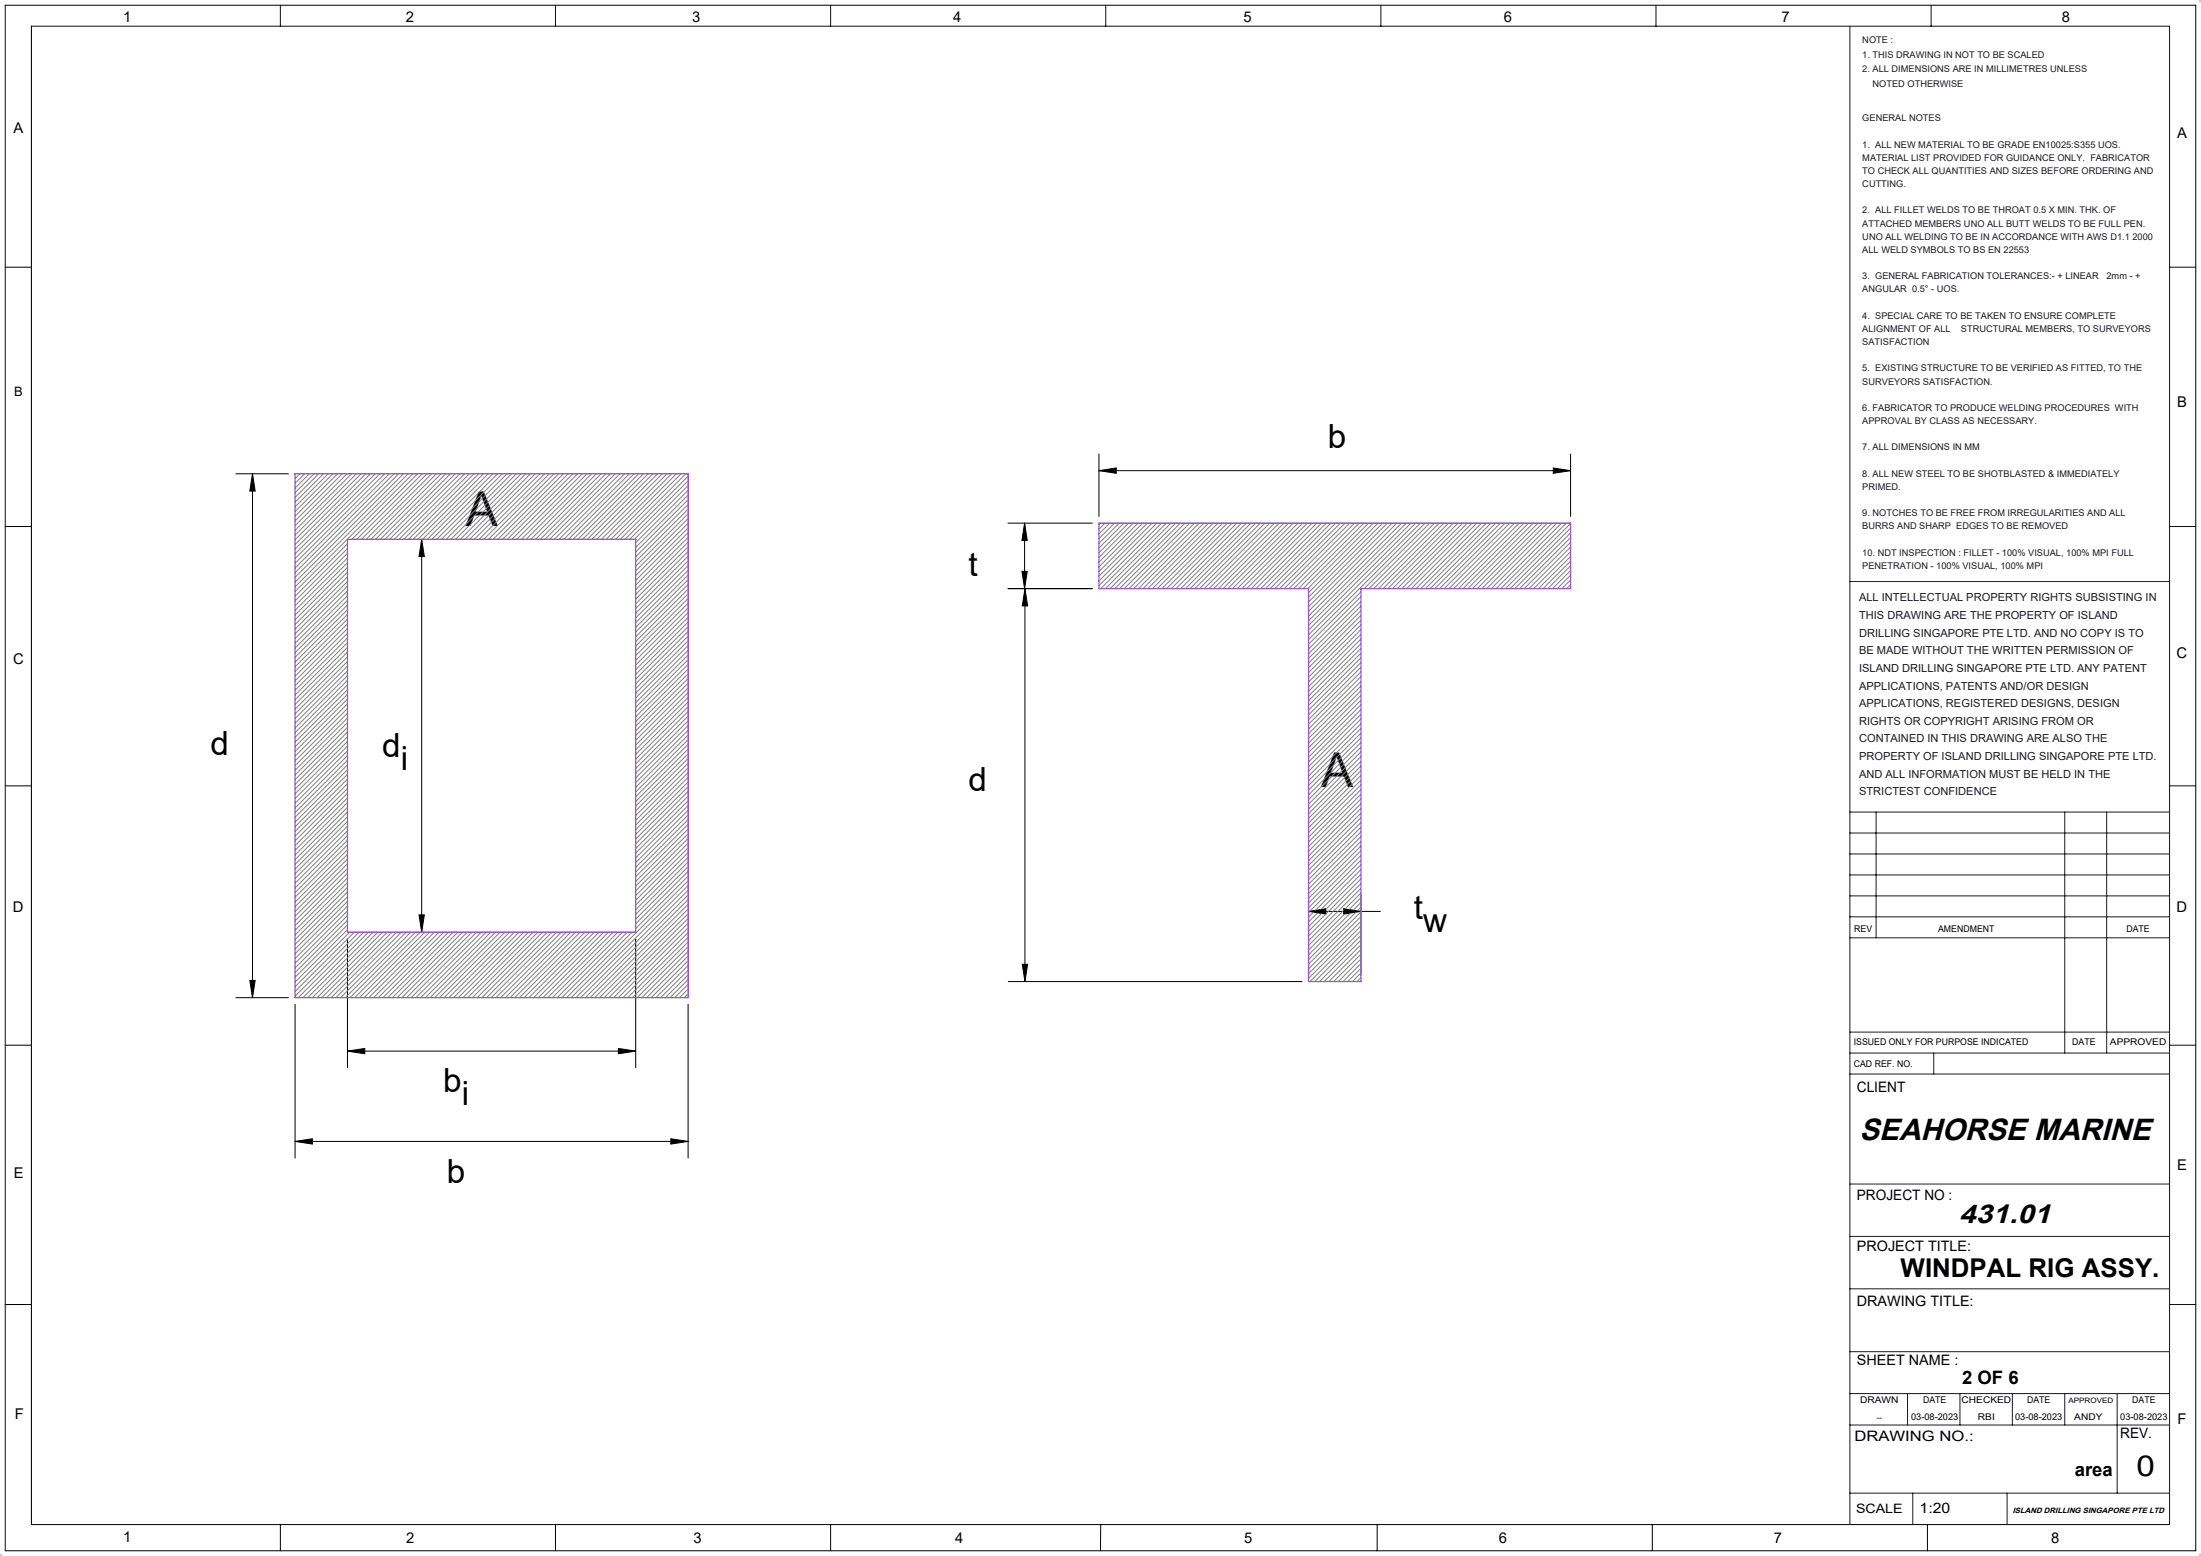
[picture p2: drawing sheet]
<svg xmlns="http://www.w3.org/2000/svg" width="420mm" height="297mm" viewBox="0 0 420 297" stroke-linecap="round" stroke-linejoin="round" font-family="sans-serif">
<g fill="none" stroke="#000" stroke-width=".19">
<path d="M1 1h418v295h-418M1 51h5M45 90.4h10M48.2 90.4l.5 3.3h-1zM48.2 90.4v100M192.3 99.9h16.1M195.5 99.9v12.5M195.5 99.9l.5 3.3h-1zM209.7 89.8l3.3-.5v1zM209.7 86.7v11.9M209.7 89.8h90M296.4 89.3l3.3 .5-3.3 .5z"/>
<path d="M299.7 86.7v11.9M1 100.5h5M80.5 102.9l.5 3.3h-1zM80.5 102.9v75M192.3 112.4h16.1M195 109.1h1l-.5 3.3zM195.6 112.4l.5 3.3h-1zM195.6 112.4v75M1 150h5M66.3 179.2v24.6M80 174.6h1l-.5 3.3zM121.3 179.2v24.6"/>
<path d="M249.7 174l3.3-.5v1zM249.7 170.8v15.3M249.7 174h13.7M256.4 173.5l3.3 .5-3.3 .5zM259.7 170.8v15.3M1 199.5h5M45 190.4h10M47.7 187.1h1l-.5 3.3zM56.3 191.7v29.3M131.3 191.7v29.3M192.4 187.4h56M195.1 184.1h1l-.5 3.3z"/>
<path d="M56.3 217.9l3.3-.5v1zM56.3 217.9h75M66.3 200.6l3.3-.5v1zM66.3 200.6h55M118 200.1l3.3 .5-3.3 .5zM128 217.4l3.3 .5-3.3 .5zM1 249h5M6 291h408M53.5 291v5M106 291v5M158.5 291v5M210 291v5"/>
<path d="M262.8 291v5M315.3 291v5M367.8 291v5"/>
</g>
<path d="M419.5 0h.5M419.9 0h.1M420 -.1v.6M420 0l-.4 .4M-.1 297h.6M0 297v.1M0 296.5v.6M.4 296.6l-.4 .5M419.5 297h.5M419.6 296.6l.4 .5M420 296.5v.6M420 297v.1" fill="none" stroke="#c0c0c0" stroke-width=".19"/>
<g fill="none" stroke="#0f0f0f" stroke-width=".19">
<path d="M1 1v295M53.5 1v4M106 1v4M158.5 1v4M211 1v4M263.5 1v4M316 1v4M368.5 1v4M414 51h5M414 100.5h5M414 150h5M414 199.5h5"/>
<path d="M414 249h5M6 291v-286h408v286"/>
</g>
<g fill="none" stroke="#191924" stroke-width=".19">
<path d="M353 5v286M353 111h61M353 155h61M353 159h61M358 155v24M394 155v46M402 155v46M353 163h61M353 167h61M353 171h61M353 175h61M353 179h61"/>
<path d="M353 197h61M353 201h61M353 205h61M369 201v4M353 226h61M353 236h61M353 258h61M353 246h61M353 266h61M353 272h61M364 266v6M374 266v6"/>
<path d="M384 266v6M394 266v6M404 266v19M353 285h61M365 285v6M383 285v6"/>
</g>
<g fill="none" stroke="#808080" stroke-width=".19">
<path d="M56.3 90.4v.1M57.2 90.4l-.9 1M58.1 90.4l-1.8 1.9M59 90.4l-2.7 2.8M59.9 90.4l-3.6 3.7M60.8 90.4l-4.5 4.5M61.7 90.4l-5.4 5.4M62.6 90.4l-6.3 6.3M63.5 90.4l-7.2 7.2M64.4 90.4l-8.1 8.1M65.3 90.4l-9 9M66.2 90.4l-9.9 9.9"/>
<path d="M67.1 90.4l-10.8 10.8M68 90.4l-11.7 11.7M68.9 90.4l-12.6 12.6M69.8 90.4l-13.5 13.5M70.7 90.4l-14.4 14.4M71.6 90.4l-15.3 15.3M72.5 90.4l-16.2 16.2M73.4 90.4l-17.1 17.1M74.3 90.4l-18 18M75.2 90.4l-18.9 18.9M76.1 90.4l-19.8 19.8M77 90.4l-20.7 20.7"/>
<path d="M77.9 90.4l-21.6 21.6M78.8 90.4l-22.5 22.5M79.7 90.4l-12.5 12.5M80.6 90.4l-12.5 12.5M81.5 90.4l-12.5 12.5M82.4 90.4l-12.5 12.5M83.3 90.4l-12.5 12.5M84.2 90.4l-12.5 12.5M85.1 90.4l-12.5 12.5M86 90.4l-12.5 12.5M86.9 90.4l-12.5 12.5M87.8 90.4l-12.5 12.5"/>
<path d="M88.7 90.4l-12.5 12.5M89.6 90.4l-12.5 12.5M90.5 90.4l-12.5 12.5M91.4 90.4l-12.5 12.5M92.3 90.4l-12.5 12.5M93.2 90.4l-12.5 12.5M94 90.4l-12.5 12.5M94.9 90.4l-12.5 12.5M95.8 90.4l-12.5 12.5M96.7 90.4l-12.5 12.5M97.6 90.4l-12.5 12.5M98.5 90.4l-12.5 12.5"/>
<path d="M99.4 90.4l-12.5 12.5M100.3 90.4l-12.5 12.5M101.2 90.4l-12.5 12.5M102.1 90.4l-12.5 12.5M103 90.4l-12.5 12.5M103.9 90.4l-12.5 12.5M104.8 90.4l-12.5 12.5M105.7 90.4l-12.5 12.5M106.6 90.4l-12.5 12.5M107.5 90.4l-12.5 12.5M108.4 90.4l-12.5 12.5M109.3 90.4l-12.5 12.5"/>
<path d="M110.2 90.4l-12.5 12.5M111.1 90.4l-12.5 12.5M112 90.4l-12.5 12.5M112.9 90.4l-12.5 12.5M113.8 90.4l-12.5 12.5M114.7 90.4l-12.5 12.5M115.6 90.4l-12.5 12.5M116.5 90.4l-12.5 12.5M117.4 90.4l-12.5 12.5M118.3 90.4l-12.5 12.5M119.2 90.4l-12.5 12.5M120.1 90.4l-12.5 12.5"/>
<path d="M121 90.4l-12.5 12.5M121.9 90.4l-12.5 12.5M122.8 90.4l-12.5 12.5M123.7 90.4l-12.5 12.5M124.6 90.4l-12.5 12.5M125.5 90.4l-12.5 12.5M126.4 90.4l-12.5 12.5M127.3 90.4l-12.5 12.5M128.2 90.4l-12.5 12.5M129.1 90.4l-12.5 12.5M130 90.4l-12.5 12.5M130.9 90.4l-12.5 12.5"/>
<path d="M131.3 90.9l-12 12M131.3 91.8l-11.1 11.1M131.3 92.7l-10.2 10.2M131.3 93.6l-10 10M131.3 94.5l-10 10M131.3 95.4l-10 10M131.3 96.3l-10 10M131.3 97.2l-10 10M131.3 98.1l-10 10M131.3 99l-10 10M131.3 99.9l-10 10M210 99.9l-.3 .2"/>
<path d="M210.9 99.9l-1.2 1.1M211.8 99.9l-2.1 2M212.7 99.9l-3 2.9M213.6 99.9l-3.9 3.8M214.5 99.9l-4.8 4.7M215.4 99.9l-5.7 5.6M216.3 99.9l-6.6 6.5M217.2 99.9l-7.5 7.4M218.1 99.9l-8.4 8.3M218.9 99.9l-9.2 9.2M219.8 99.9l-10.1 10.1M220.7 99.9l-11 11"/>
<path d="M221.6 99.9l-11.9 11.9M222.5 99.9l-12.5 12.5M223.4 99.9l-12.5 12.5M224.3 99.9l-12.5 12.5M225.2 99.9l-12.5 12.5M226.1 99.9l-12.5 12.5M227 99.9l-12.5 12.5M227.9 99.9l-12.5 12.5M228.8 99.9l-12.5 12.5M229.7 99.9l-12.5 12.5M230.6 99.9l-12.5 12.5M231.5 99.9l-12.5 12.5"/>
<path d="M232.4 99.9l-12.5 12.5M233.3 99.9l-12.5 12.5M234.2 99.9l-12.5 12.5M235.1 99.9l-12.5 12.5M236 99.9l-12.5 12.5M236.9 99.9l-12.5 12.5M237.8 99.9l-12.5 12.5M238.7 99.9l-12.5 12.5M239.6 99.9l-12.5 12.5M240.5 99.9l-12.5 12.5M241.4 99.9l-12.5 12.5M242.3 99.9l-12.5 12.5"/>
<path d="M243.2 99.9l-12.5 12.5M244.1 99.9l-12.5 12.5M245 99.9l-12.5 12.5M245.9 99.9l-12.5 12.5M246.8 99.9l-12.5 12.5M247.7 99.9l-12.5 12.5M248.6 99.9l-12.5 12.5M249.5 99.9l-12.5 12.5M250.4 99.9l-12.5 12.5M251.3 99.9l-12.5 12.5M252.2 99.9l-12.5 12.5M253.1 99.9l-12.5 12.5"/>
<path d="M254 99.9l-12.5 12.5M254.9 99.9l-12.5 12.5M255.8 99.9l-12.5 12.5M256.7 99.9l-12.5 12.5M257.6 99.9l-12.5 12.5M258.5 99.9l-12.5 12.5M259.4 99.9l-12.5 12.5M260.3 99.9l-12.5 12.5M261.2 99.9l-12.5 12.5M262.1 99.9l-12.5 12.5M263 99.9l-13.3 13.2M263.9 99.9l-14.2 14.1"/>
<path d="M264.7 99.9l-15 15M265.6 99.9l-15.9 15.9M266.5 99.9l-16.8 16.8M267.4 99.9l-17.7 17.7M268.3 99.9l-18.6 18.6M269.2 99.9l-19.5 19.5M270.1 99.9l-20.4 20.4M271 99.9l-21.3 21.3M271.9 99.9l-22.2 22.2M272.8 99.9l-12.5 12.5M273.7 99.9l-12.5 12.5M274.6 99.9l-12.5 12.5"/>
<path d="M275.5 99.9l-12.5 12.5M276.4 99.9l-12.5 12.5M277.3 99.9l-12.5 12.5M278.2 99.9l-12.5 12.5M279.1 99.9l-12.5 12.5M280 99.9l-12.5 12.5M280.9 99.9l-12.5 12.5M281.8 99.9l-12.5 12.5M282.7 99.9l-12.5 12.5M283.6 99.9l-12.5 12.5M284.5 99.9l-12.5 12.5M285.4 99.9l-12.5 12.5"/>
<path d="M286.3 99.9l-12.5 12.5M287.2 99.9l-12.5 12.5M288.1 99.9l-12.5 12.5M289 99.9l-12.5 12.5M289.9 99.9l-12.5 12.5M290.8 99.9l-12.5 12.5M291.7 99.9l-12.5 12.5M292.6 99.9l-12.5 12.5M293.5 99.9l-12.5 12.5M294.4 99.9l-12.5 12.5M295.3 99.9l-12.5 12.5M296.2 99.9l-12.5 12.5"/>
<path d="M297.1 99.9l-12.5 12.5M298 99.9l-12.5 12.5M298.9 99.9l-12.5 12.5M299.7 99.9l-12.4 12.5M66.3 103.8l-10 10M66.3 104.7l-10 10M66.3 105.6l-10 10M66.3 106.5l-10 10M66.3 107.4l-10 10M66.3 108.3l-10 10M66.3 109.2l-10 10M66.3 110.1l-10 10"/>
<path d="M66.3 111l-10 10M66.3 111.9l-10 10M66.3 112.8l-10 10M66.3 113.7l-10 10M66.3 114.6l-10 10M66.3 115.5l-10 10M66.3 116.4l-10 10M66.3 117.3l-10 10M66.3 118.2l-10 10M66.3 119.1l-10 10M66.3 120l-10 10M131.3 100.8l-10 10"/>
<path d="M131.3 101.7l-10 10M131.3 102.6l-10 10M131.3 103.5l-10 10M131.3 104.4l-10 10M131.3 105.3l-10 10M131.3 106.2l-10 10M131.3 107.1l-10 10M131.3 108l-10 10M131.3 108.9l-10 10M131.3 109.8l-10 10M131.3 110.6l-10 10M131.3 111.5l-10 10"/>
<path d="M131.3 112.4l-10 10M131.3 113.3l-10 10M131.3 114.2l-10 10M131.3 115.1l-10 10M131.3 116l-10 10M131.3 116.9l-10 10M131.3 117.8l-10 10M131.3 118.7l-10 10M131.3 119.6l-10 10M259.7 113l-10 10M259.7 113.9l-10 10M259.7 114.8l-10 10"/>
<path d="M259.7 115.7l-10 10M259.7 116.6l-10 10M259.7 117.5l-10 10M259.7 118.4l-10 10M259.7 119.3l-10 10M299.7 100.8l-11.5 11.6M299.7 101.7l-10.6 10.7M299.7 102.6l-9.7 9.8M299.7 103.5l-8.8 8.9M299.7 104.4l-7.9 8M299.7 105.3l-7 7.1M299.7 106.2l-6.1 6.2"/>
<path d="M299.7 107.1l-5.2 5.3M299.7 108l-4.3 4.4M299.7 108.9l-3.4 3.5M299.7 109.8l-2.6 2.6M299.7 110.7l-1.7 1.7M299.7 111.6l-.8 .8M66.3 120.9l-10 10M66.3 121.8l-10 10M66.3 122.7l-10 10M66.3 123.6l-10 10M66.3 124.5l-10 10M66.3 125.4l-10 10"/>
<path d="M66.3 126.3l-10 10M66.3 127.2l-10 10M66.3 128.1l-10 10M66.3 129l-10 10M66.3 129.8l-10 10M66.3 130.7l-10 10M66.3 131.6l-10 10M66.3 132.5l-10 10M66.3 133.4l-10 10M66.3 134.3l-10 10M66.3 135.2l-10 10M66.3 136.1l-10 10"/>
<path d="M66.3 137l-10 10M66.3 137.9l-10 10M66.3 138.8l-10 10M66.3 139.7l-10 10M131.3 120.5l-10 10M131.3 121.4l-10 10M131.3 122.3l-10 10M131.3 123.2l-10 10M131.3 124.1l-10 10M131.3 125l-10 10M131.3 125.9l-10 10M131.3 126.8l-10 10"/>
<path d="M131.3 127.7l-10 10M131.3 128.6l-10 10M131.3 129.5l-10 10M131.3 130.4l-10 10M131.3 131.3l-10 10M131.3 132.2l-10 10M131.3 133.1l-10 10M131.3 134l-10 10M131.3 134.9l-10 10M131.3 135.8l-10 10M131.3 136.7l-10 10M131.3 137.6l-10 10"/>
<path d="M131.3 138.5l-10 10M131.3 139.4l-10 10M259.7 120.2l-10 10M259.7 121.1l-10 10M259.7 122l-10 10M259.7 122.9l-10 10M259.7 123.8l-10 10M259.7 124.7l-10 10M259.7 125.6l-10 10M259.7 126.5l-10 10M259.7 127.4l-10 10M259.7 128.2l-10 10"/>
<path d="M259.7 129.1l-10 10M259.7 130l-10 10M259.7 130.9l-10 10M259.7 131.8l-10 10M259.7 132.7l-10 10M259.7 133.6l-10 10M259.7 134.5l-10 10M259.7 135.4l-10 10M259.7 136.3l-10 10M259.7 137.2l-10 10M259.7 138.1l-10 10M259.7 139l-10 10"/>
<path d="M259.7 139.9l-10 10M66.3 140.6l-10 10M66.3 141.5l-10 10M66.3 142.4l-10 10M66.3 143.3l-10 10M66.3 144.2l-10 10M66.3 145.1l-10 10M66.3 146l-10 10M66.3 146.9l-10 10M66.3 147.8l-10 10M66.3 148.7l-10 10M66.3 149.6l-10 10"/>
<path d="M66.3 150.5l-10 10M66.3 151.4l-10 10M66.3 152.3l-10 10M66.3 153.2l-10 10M66.3 154.1l-10 10M66.3 155l-10 10M66.3 155.9l-10 10M66.3 156.8l-10 10M66.3 157.7l-10 10M66.3 158.6l-10 10M66.3 159.5l-10 10M131.3 140.3l-10 10"/>
<path d="M131.3 141.2l-10 10M131.3 142.1l-10 10M131.3 143l-10 10M131.3 143.9l-10 10M131.3 144.8l-10 10M131.3 145.7l-10 10M131.3 146.6l-10 10M131.3 147.5l-10 10M131.3 148.4l-10 10M131.3 149.3l-10 10M131.3 150.2l-10 10M131.3 151.1l-10 10"/>
<path d="M131.3 152l-10 10M131.3 152.9l-10 10M131.3 153.8l-10 10M131.3 154.7l-10 10M131.3 155.6l-10 10M131.3 156.4l-10 10M131.3 157.3l-10 10M131.3 158.2l-10 10M131.3 159.1l-10 10M259.7 140.8l-10 10M259.7 141.7l-10 10M259.7 142.6l-10 10"/>
<path d="M259.7 143.5l-10 10M259.7 144.4l-10 10M259.7 145.3l-10 10M259.7 146.2l-10 10M259.7 147.1l-10 10M259.7 148l-10 10M259.7 148.9l-10 10M259.7 149.8l-10 10M259.7 150.7l-10 10M259.7 151.6l-10 10M259.7 152.5l-10 10M259.7 153.4l-10 10"/>
<path d="M259.7 154.3l-10 10M259.7 155.2l-10 10M259.7 156.1l-10 10M259.7 157l-10 10M259.7 157.9l-10 10M259.7 158.8l-10 10M259.7 159.7l-10 10M66.3 160.4l-10 10M66.3 161.3l-10 10M66.3 162.2l-10 10M66.3 163.1l-10 10M66.3 164l-10 10"/>
<path d="M66.3 164.9l-10 10M66.3 165.8l-10 10M66.3 166.7l-10 10M66.3 167.6l-10 10M66.3 168.5l-10 10M66.3 169.4l-10 10M66.3 170.3l-10 10M66.3 171.2l-10 10M66.3 172.1l-10 10M66.3 173l-10 10M66.3 173.9l-10 10M66.3 174.8l-10 10"/>
<path d="M66.3 175.6l-10 10M66.3 176.5l-10 10M66.3 177.4l-10 10M66.7 177.9l-10.4 10.4M67.6 177.9l-11.3 11.3M68.5 177.9l-12.2 12.2M69.4 177.9l-12.5 12.5M70.3 177.9l-12.5 12.5M71.2 177.9l-12.5 12.5M72.1 177.9l-12.5 12.5M73 177.9l-12.5 12.5M73.9 177.9l-12.5 12.5"/>
<path d="M74.8 177.9l-12.5 12.5M75.7 177.9l-12.5 12.5M76.6 177.9l-12.5 12.5M77.5 177.9l-12.5 12.5M78.4 177.9l-12.5 12.5M79.3 177.9l-12.5 12.5M80.2 177.9l-12.5 12.5M81.1 177.9l-12.5 12.5M82 177.9l-12.5 12.5M82.9 177.9l-12.5 12.5M83.8 177.9l-12.5 12.5M84.7 177.9l-12.5 12.5"/>
<path d="M85.6 177.9l-12.5 12.5M86.5 177.9l-12.5 12.5M87.4 177.9l-12.5 12.5M88.3 177.9l-12.5 12.5M89.2 177.9l-12.5 12.5M90.1 177.9l-12.5 12.5M91 177.9l-12.5 12.5M91.9 177.9l-12.5 12.5M92.8 177.9l-12.5 12.5M93.7 177.9l-12.5 12.5M94.6 177.9l-12.5 12.5M95.5 177.9l-12.5 12.5"/>
<path d="M96.4 177.9l-12.5 12.5M97.3 177.9l-12.5 12.5M98.1 177.9l-12.5 12.5M99 177.9l-12.5 12.5M99.9 177.9l-12.5 12.5M100.8 177.9l-12.5 12.5M101.7 177.9l-12.5 12.5M102.6 177.9l-12.5 12.5M103.5 177.9l-12.5 12.5M104.4 177.9l-12.5 12.5M105.3 177.9l-12.5 12.5M106.2 177.9l-12.5 12.5"/>
<path d="M107.1 177.9l-12.5 12.5M108 177.9l-12.5 12.5M108.9 177.9l-12.5 12.5M109.8 177.9l-12.5 12.5M110.7 177.9l-12.5 12.5M111.6 177.9l-12.5 12.5M112.5 177.9l-12.5 12.5M113.4 177.9l-12.5 12.5M114.3 177.9l-12.5 12.5M115.2 177.9l-12.5 12.5M116.1 177.9l-12.5 12.5M117 177.9l-12.5 12.5"/>
<path d="M117.9 177.9l-12.5 12.5M118.8 177.9l-12.5 12.5M119.7 177.9l-12.5 12.5M120.6 177.9l-12.5 12.5M131.3 160l-10 10M131.3 160.9l-10 10M131.3 161.8l-10 10M131.3 162.7l-10 10M131.3 163.6l-10 10M131.3 164.5l-10 10M131.3 165.4l-10 10M131.3 166.3l-10 10"/>
<path d="M131.3 167.2l-10 10M131.3 168.1l-22.3 22.3M131.3 169l-21.4 21.4M131.3 169.9l-20.5 20.5M131.3 170.8l-19.6 19.6M131.3 171.7l-18.7 18.7M131.3 172.6l-17.8 17.8M131.3 173.5l-16.9 16.9M131.3 174.4l-16 16M131.3 175.3l-15.1 15.1M131.3 176.2l-14.2 14.2M131.3 177.1l-13.3 13.3"/>
<path d="M131.3 178l-12.4 12.4M131.3 178.9l-11.5 11.5M131.3 179.8l-10.6 10.6M259.7 160.6l-10 10M259.7 161.5l-10 10M259.7 162.4l-10 10M259.7 163.3l-10 10M259.7 164.2l-10 10M259.7 165.1l-10 10M259.7 166l-10 10M259.7 166.9l-10 10M259.7 167.8l-10 10"/>
<path d="M259.7 168.7l-10 10M259.7 169.6l-10 10M259.7 170.5l-10 10M259.7 171.4l-10 10M259.7 172.3l-10 10M259.7 173.2l-10 9.9M259.7 174l-10 10M259.7 174.9l-10 10M259.7 175.8l-10 10M259.7 176.7l-10 10M259.7 177.6l-9.7 9.8M259.7 178.5l-8.8 8.9"/>
<path d="M259.7 179.4l-7.9 8M131.3 180.7l-9.7 9.7M131.3 181.6l-8.8 8.8M131.3 182.5l-7.9 7.9M131.3 183.4l-7 7M131.3 184.3l-6.1 6.1M131.3 185.2l-5.2 5.2M131.3 186.1l-4.3 4.3M131.3 187l-3.4 3.4M131.3 187.9l-2.5 2.5M131.3 188.8l-1.6 1.6M131.3 189.7l-.8 .7"/>
<path d="M259.7 180.3l-7 7.1M259.7 181.2l-6.1 6.2M259.7 182.1l-5.2 5.3M259.7 183l-4.3 4.4M259.7 183.9l-3.4 3.5M259.7 184.8l-2.5 2.6M259.7 185.7l-1.6 1.7M259.7 186.6l-.7 .8"/>
</g>
<path d="M56.3 90.4h75v100h-75zM209.7 99.9h90v12.5h-40v75h-10v-75h-40zM66.3 102.9h55v75h-55z" fill="none" stroke="#a147e4" stroke-width=".25"/>
<g fill="#000">
<path d="M48.2 90.4l.5 3.3h-1zM47.7 187.1h1l-.5 3.3z"/>
<path d="M80.5 102.9l.5 3.3h-1zM80 174.6h1l-.5 3.3z"/>
<path d="M195 109.1h1l-.5 3.3zM195.5 99.9l.5 3.3h-1z"/>
<path d="M195.6 112.4l.5 3.3h-1zM195.1 184.1h1l-.5 3.3z"/>
<path d="M256.4 173.5l3.3 .5-3.3 .5zM249.7 174l3.3-.5v1z"/>
<path d="M56.3 217.9l3.3-.5v1zM128 217.4l3.3 .5-3.3 .5z"/>
<path d="M66.3 200.6l3.3-.5v1zM118 200.1l3.3 .5-3.3 .5zM209.7 89.8l3.3-.5v1zM296.4 89.3l3.3 .5-3.3 .5z"/>
</g>
<g font-size="9.2">
<text x="88.9" y="100.4">A</text>
<text x="252.1" y="150.3">A</text>
</g>
<g font-size="6.3">
<text x="253.4" y="85.6">b</text>
<text x="184.8" y="110">t</text>
<text x="40.1" y="144.1">d</text>
<text x="73" y="144.4">d</text>
<text x="76.5" y="146.9">i</text>
<text x="184.8" y="150.9">d</text>
<text x="269.8" y="175.4">t</text>
<text x="271.6" y="177.9">w</text>
<text x="84.6" y="208.4">b</text>
<text x="88.1" y="210.9">i</text>
<text x="85.3" y="225.8">b</text>
</g>
<text font-size="5.8" x="354.8" y="217.6">SEAHORSE MARINE</text>
<text font-size="5.5" x="407.7" y="281.7">0</text>
<text font-size="5.1" x="373.8" y="233.4">431.01</text>
<text font-size="4.9" x="362.7" y="243.7">WINDPAL RIG ASSY.</text>
<g font-size="3.5">
<text x="374.4" y="264.1">2 OF 6</text>
<text x="395.9" y="281.8">area</text>
</g>
<g font-size="2.8">
<text x="23.5" y="4.2">1</text>
<text x="77.4" y="4.2">2</text>
<text x="132.1" y="4.2">3</text>
<text x="181.9" y="4.2">4</text>
<text x="237.3" y="4.2">5</text>
<text x="287" y="4.2">6</text>
<text x="339.9" y="4.2">7</text>
<text x="393.5" y="4.2">8</text>
<text x="2.6" y="25.4">A</text>
<text x="415.4" y="26.4">A</text>
<text x="415.4" y="77.6">B</text>
<text x="415.4" y="125.5">C</text>
<text x="2.5" y="126.7">C</text>
<text x="2.4" y="174.1">D</text>
<text x="415.4" y="174.1">D</text>
<text x="2.6" y="224.8">E</text>
<text x="415.4" y="223.3">E</text>
<text x="2.8" y="270.8">F</text>
<text x="415.5" y="271.8">F</text>
<text x="23.5" y="294.3">1</text>
<text x="77.5" y="294.5">2</text>
<text x="132.3" y="294.5">3</text>
<text x="182.3" y="294.5">4</text>
<text x="237.4" y="294.5">5</text>
<text x="286" y="294.5">6</text>
<text x="338.5" y="294.5">7</text>
<text x="391.4" y="294.5">8</text>
</g>
<g font-size="2.7">
<text x="354.3" y="208.4">CLIENT</text>
<text x="354.3" y="229.1">PROJECT NO :</text>
<text x="354.3" y="238.8">PROJECT TITLE:</text>
<text x="354.3" y="249.3">DRAWING TITLE:</text>
<text x="354.3" y="260.6">SHEET NAME :</text>
<text x="353.9" y="275.1">DRAWING NO.:</text>
<text x="404.6" y="274.6">REV.</text>
<text x="366.3" y="288.7">1:20</text>
</g>
<g font-size="2.5">
<text x="2.7" y="75.6">B</text>
<text x="354.2" y="288.7">SCALE</text>
</g>
<g font-size="2.1" fill="#191924">
<text x="354.8" y="114.8">ALL INTELLECTUAL PROPERTY RIGHTS SUBSISTING IN</text>
<text x="354.8" y="118.1">THIS DRAWING ARE THE PROPERTY OF ISLAND</text>
<text x="354.8" y="121.5">DRILLING SINGAPORE PTE LTD. AND NO COPY IS TO</text>
<text x="354.8" y="124.9">BE MADE WITHOUT THE WRITTEN PERMISSION OF</text>
<text x="354.8" y="128.2">ISLAND DRILLING SINGAPORE PTE LTD. ANY PATENT</text>
<text x="354.8" y="131.6">APPLICATIONS, PATENTS AND/OR DESIGN</text>
<text x="354.8" y="135">APPLICATIONS, REGISTERED DESIGNS, DESIGN</text>
<text x="354.8" y="138.4">RIGHTS OR COPYRIGHT ARISING FROM OR</text>
<text x="354.8" y="141.7">CONTAINED IN THIS DRAWING ARE ALSO THE</text>
<text x="354.8" y="145.1">PROPERTY OF ISLAND DRILLING SINGAPORE PTE LTD.</text>
<text x="354.8" y="148.5">AND ALL INFORMATION MUST BE HELD IN THE</text>
<text x="354.8" y="151.8">STRICTEST CONFIDENCE</text>
</g>
<g font-size="1.8" fill="#191924">
<text x="355.4" y="8.2">NOTE :</text>
<text x="355.4" y="11">1. THIS DRAWING IN NOT TO BE SCALED</text>
<text x="355.4" y="13.8">2. ALL DIMENSIONS ARE IN MILLIMETRES UNLESS</text>
<text x="357.3" y="16.5">NOTED OTHERWISE</text>
<text x="355.4" y="23.1">GENERAL NOTES</text>
<text x="355.4" y="28.2">1. ALL NEW MATERIAL TO BE GRADE EN10025:S355 UOS.</text>
<text x="355.4" y="30.7">MATERIAL LIST PROVIDED FOR GUIDANCE ONLY. FABRICATOR</text>
<text x="355.4" y="33.2">TO CHECK ALL QUANTITIES AND SIZES BEFORE ORDERING AND</text>
<text x="355.4" y="35.7">CUTTING.</text>
<text x="355.4" y="40.7">2. ALL FILLET WELDS TO BE THROAT 0.5 X MIN. THK. OF</text>
<text x="355.4" y="43.2">ATTACHED MEMBERS UNO ALL BUTT WELDS TO BE FULL PEN.</text>
<text x="355.4" y="45.8">UNO ALL WELDING TO BE IN ACCORDANCE WITH AWS D1.1 2000</text>
<text x="355.4" y="48.3">ALL WELD SYMBOLS TO BS EN 22553</text>
<text x="355.4" y="53.3">3. GENERAL FABRICATION TOLERANCES:- + LINEAR</text>
<text x="402" y="53.3">2mm - +</text>
<text x="355.4" y="55.8">ANGULAR 0.5° - UOS.</text>
<text x="355.4" y="60.8">4. SPECIAL CARE TO BE TAKEN TO ENSURE COMPLETE</text>
<text x="355.4" y="63.3">ALIGNMENT OF ALL</text>
<text x="355.4" y="65.9">SATISFACTION</text>
<text x="374.2" y="63.3">STRUCTURAL MEMBERS, TO SURVEYORS</text>
<text x="355.4" y="70.9">5. EXISTING STRUCTURE TO BE VERIFIED AS FITTED, TO THE</text>
<text x="355.4" y="73.4">SURVEYORS SATISFACTION.</text>
<text x="355.4" y="78.4">6. FABRICATOR TO PRODUCE WELDING PROCEDURES WITH</text>
<text x="355.4" y="80.9">APPROVAL BY CLASS AS NECESSARY.</text>
<text x="355.4" y="86">7. ALL DIMENSIONS IN MM</text>
<text x="355.4" y="91">8. ALL NEW STEEL TO BE SHOTBLASTED &amp; IMMEDIATELY</text>
<text x="355.4" y="93.5">PRIMED.</text>
<text x="355.4" y="98.5">9. NOTCHES TO BE FREE FROM IRREGULARITIES AND ALL</text>
<text x="355.4" y="101.1">BURRS AND SHARP EDGES TO BE REMOVED</text>
<text x="355.4" y="106.1">10. NDT INSPECTION : FILLET - 100% VISUAL, 100% MPI FULL</text>
<text x="355.4" y="108.6">PENETRATION - 100% VISUAL, 100% MPI</text>
</g>
<g font-size="1.8">
<text x="353.8" y="177.8">REV</text>
<text x="369.8" y="177.8">AMENDMENT</text>
<text x="405.8" y="177.8">DATE</text>
<text x="353.7" y="199.5">ISSUED ONLY FOR PURPOSE INDICATED</text>
<text x="353.7" y="203.7">CAD REF. NO.</text>
<text x="395.4" y="199.5">DATE</text>
<text x="402.6" y="199.5">APPROVED</text>
<text x="354.9" y="267.8">DRAWN</text>
<text x="367" y="267.8">DATE</text>
<text x="374.3" y="267.8">CHECKED</text>
<text x="386.8" y="267.8">DATE</text>
<text x="406.9" y="267.8">DATE</text>
<text x="364.7" y="271.1">03-08-2023</text>
<text x="377.4" y="271.1">RBI</text>
<text x="384.5" y="271.1">03-08-2023</text>
<text x="395.8" y="271.1">ANDY</text>
<text x="404.6" y="271.1">03-08-2023</text>
</g>
<text font-size="1.5" x="384.1" y="288.7">ISLAND DRILLING SINGAPORE PTE LTD</text>
<g font-size="1.4">
<text x="394.7" y="267.8">APPROVED</text>
<text x="358.2" y="271.1">--</text>
</g>
</svg>
